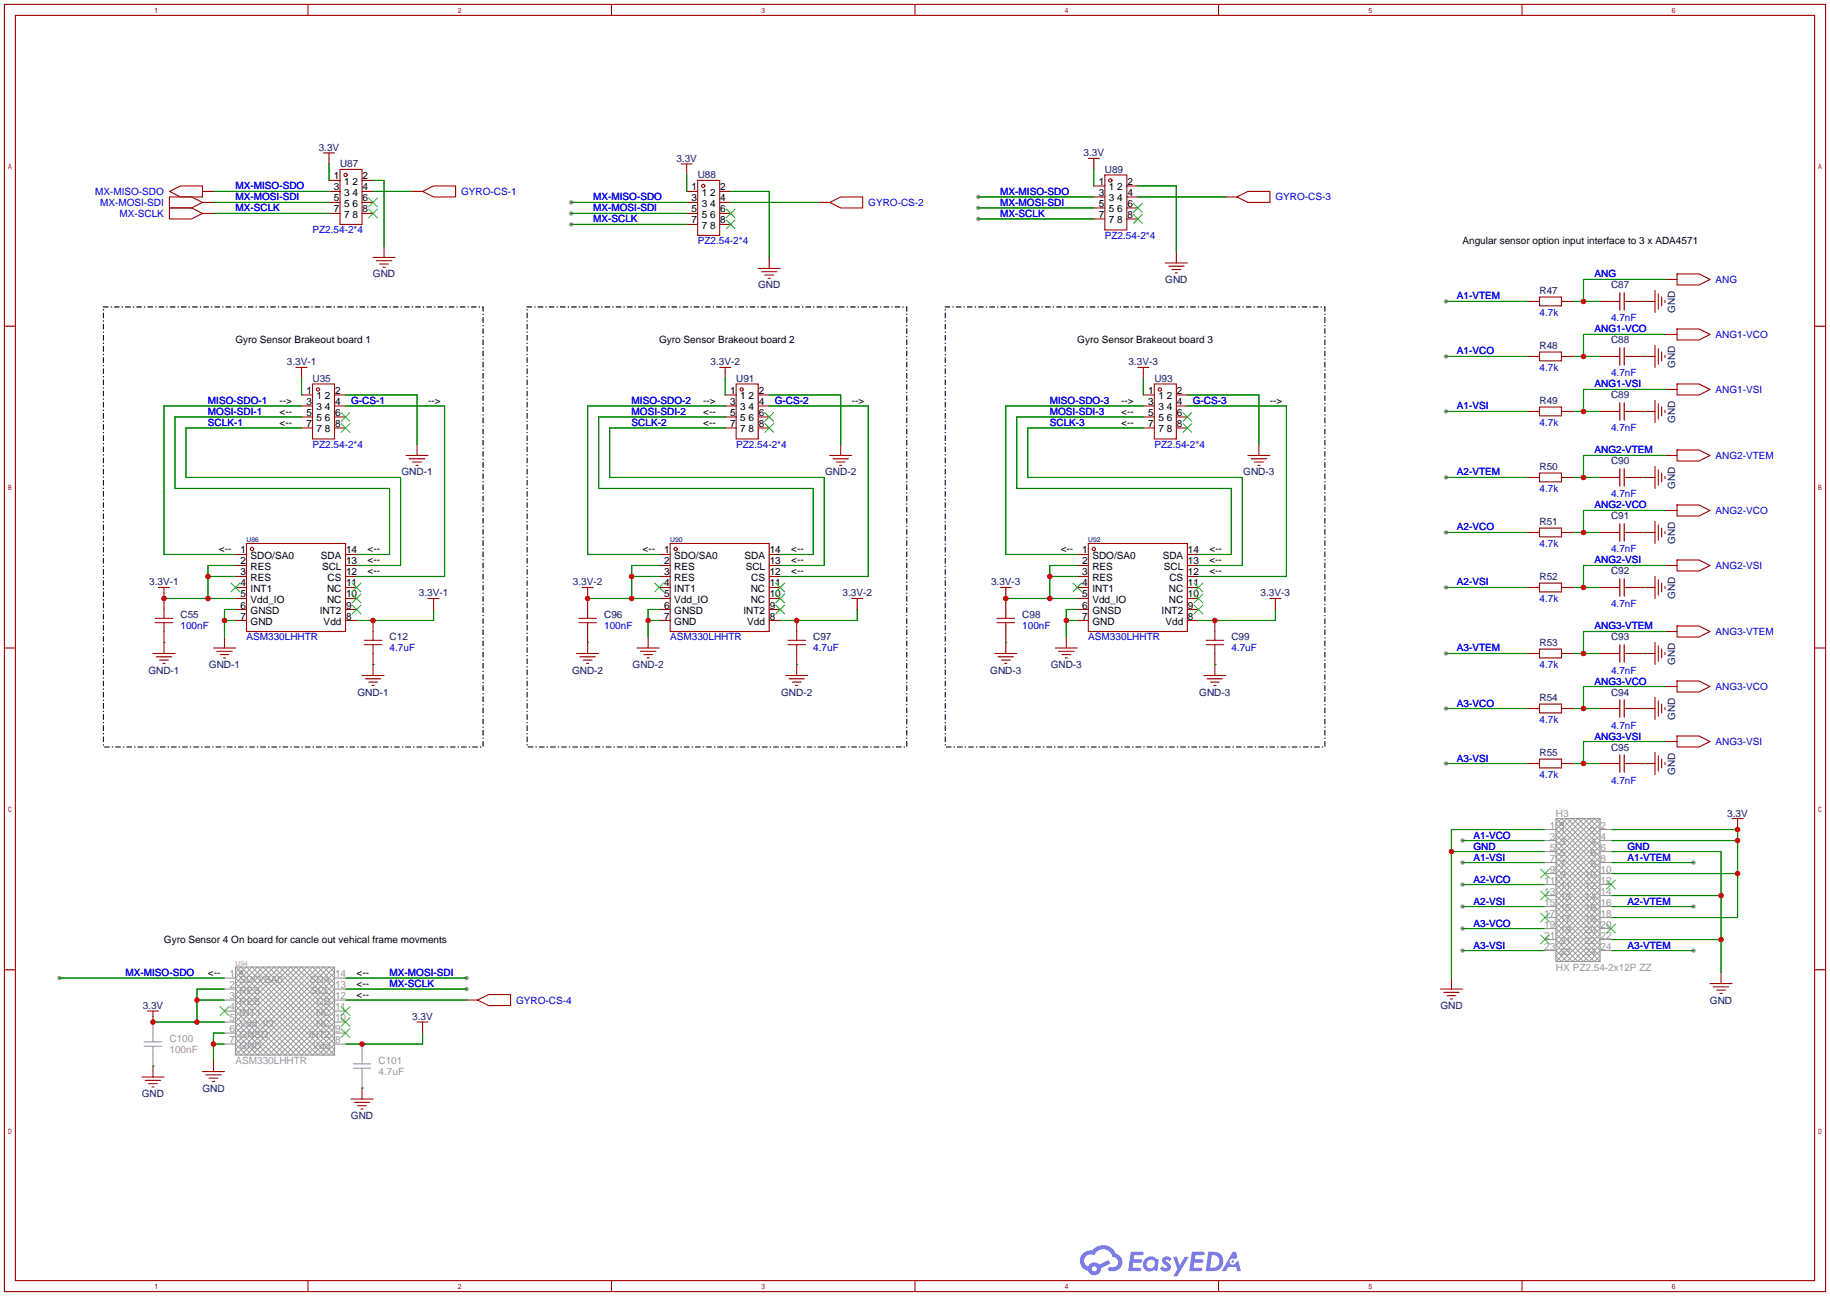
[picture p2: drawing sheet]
<svg xmlns="http://www.w3.org/2000/svg" width="422mm" height="299mm" viewBox="0 0 422 299" stroke-linecap="round" stroke-linejoin="round" font-family="sans-serif">
<g fill="#999">
<circle cx="337.6" cy="194.1" r=".51"/>
<circle cx="337.6" cy="199.1" r=".51"/>
<circle cx="390.9" cy="199.1" r=".51"/>
<circle cx="337.6" cy="204.2" r=".51"/>
<circle cx="337.6" cy="209.3" r=".51"/>
<circle cx="390.9" cy="209.3" r=".51"/>
<circle cx="337.6" cy="214.4" r=".51"/>
<circle cx="337.6" cy="219.5" r=".51"/>
<circle cx="390.9" cy="219.5" r=".51"/>
<circle cx="333.8" cy="163.6" r=".51"/>
<circle cx="333.8" cy="176.3" r=".51"/>
<circle cx="333.8" cy="150.9" r=".51"/>
<circle cx="333.8" cy="122.9" r=".51"/>
<circle cx="333.8" cy="135.6" r=".51"/>
<circle cx="333.8" cy="110.2" r=".51"/>
<circle cx="333.8" cy="82.3" r=".51"/>
<circle cx="333.8" cy="95" r=".51"/>
<circle cx="333.8" cy="69.6" r=".51"/>
<circle cx="131.8" cy="46.7" r=".51"/>
<circle cx="131.8" cy="49.3" r=".51"/>
<circle cx="131.8" cy="51.8" r=".51"/>
<circle cx="225.8" cy="45.5" r=".51"/>
<circle cx="225.8" cy="48" r=".51"/>
<circle cx="225.8" cy="50.5" r=".51"/>
<circle cx="13.7" cy="225.8" r=".51"/>
<circle cx="107.7" cy="225.8" r=".51"/>
<circle cx="107.7" cy="228.3" r=".51"/>
</g>
<g fill="none" stroke="#a10000" stroke-width=".25">
<path d="M1 1h420.4v297.2h-420.4zM3.6 3.6h415.2v292.1h-415.2zM71.1 1v2.6M141.1 1v2.6M211.2 1v2.6M281.3 1v2.6M351.3 1v2.6M1 75.3h2.6M418.8 75.3h2.6M1 149.6h2.6M418.8 149.6h2.6M1 223.9h2.6"/>
<path d="M418.8 223.9h2.6M71.1 295.7v2.5M141.1 295.7v2.5M211.2 295.7v2.5M281.3 295.7v2.5M351.3 295.7v2.5"/>
</g>
<g fill="#5487ff">
<path d="M268.5 290.3a1.3 1.3 0 0 1 1.9 .3l-.4 .6a.54 .54 0 0 0-1-.2l.2 .2a1.28 1.28 0 0 1 .8 2 1.53 1.53 0 0 1-2.2-.3l.5-.6 .8 .5a.31 .31 0 0 0 .3-.3 .31 .31 0 0 0-.2-.3 1.12 1.12 0 0 1-.7-1.9z"/>
<path d="M270.8 290.2h.8l.7 1.9 1.2-1.9h.9l-2.7 4.5h-.9l1-1.7z"/>
<path d="M261 289h2.3a.46 .46 0 0 1 .5 .1 .46 .46 0 0 1 .1 .5l-.3 .2h-1.8l-.1 .9h1.6a.4 .4 0 0 1 .3 .4 .4 .4 0 0 1-.4 .4h-1.6l-.2 1.2h1.4a.46 .46 0 0 1 .5 .1 .46 .46 0 0 1 .1 .5l-.4 .2h-2.6z"/>
<path d="M275.1 289h2.3a.47 .47 0 0 1 .5 .1 .47 .47 0 0 1 .1 .5l-.3 .2h-1.8l-.1 .9h1.6a.4 .4 0 0 1 .4 .4 .4 .4 0 0 1-.5 .4h-1.6l-.2 1.2h1.4a.46 .46 0 0 1 .5 .1 .46 .46 0 0 1 .1 .5l-.4 .2h-2.6z"/>
<path d="M284.5 289h.8l.3 1.3-.6 .4a.75 .75 0 0 0-1.1 .3 .75 .75 0 0 0 .5 1 .75 .75 0 0 0 .9-.6l.5-.3 .6 2.4h-.8l-.3-1h-1.8l-.5 1h-1z"/>
<path d="M278.9 289l-.6 4.5h1.4a2.27 2.27 0 0 0 2.7-2.3 2.27 2.27 0 0 0-2.7-2.2zM279.7 289.8a1.5 1.5 0 0 1 1.8 1.5 1.5 1.5 0 0 1-1.9 1.4h-.3z"/>
<path d="M264.4 290.6a1.6 1.6 0 0 0-.4 2.3 1.6 1.6 0 0 0 2.3 .2l.8 .4 .3-2.5-.1-.3h-.5a1.58 1.58 0 0 0-2.4-.1zM265 291.1a.99 .99 0 0 1 1.6 .6 .99 .99 0 0 1-1.3 1.1 .98 .98 0 0 1-.3-1.7z"/>
<path d="M250 289.4a2.37 2.37 0 0 0 1.1 4 1.54 1.54 0 0 0 1.8 1 1.54 1.54 0 0 0 1.2-1.6l2.2-1.1-.5-.8-2.1 1.1a1.57 1.57 0 0 0-2.6 .4 1.5 1.5 0 0 1-.7-2.1 1.5 1.5 0 0 1 2.2-.5 2.23 2.23 0 0 1 2.3-1.4 2.23 2.23 0 0 1 1.9 1.8 1.16 1.16 0 0 1 1.3 1.1 1.16 1.16 0 0 1-1.1 1.3h-.7a.47 .47 0 0 0-.5 .3 .47 .47 0 0 0 .4 .6 2.14 2.14 0 0 0 2.7-1.4 2.14 2.14 0 0 0-1.3-2.7 3.2 3.2 0 0 0-5.5-.7l-1.1 .1zM252 292.9a.6 .6 0 0 1 1.2 0 .6 .6 0 0 1-1.2 0z"/>
<circle cx="284.6" cy="291.3" r=".28"/>
</g>
<g fill="none" stroke="#a10000" stroke-width=".25">
<path d="M74.7 35.3h2.5M75.9 35.3v2.5M78.5 39.1h5.1v12.7h-5.1zM157.2 37.8h2.6M158.5 37.8v2.6M251.2 36.6h2.5M252.5 36.6v2.5M39.1 48h5.1l2.5 1.3-2.5 1.2h-5.1zM39.1 45.5h5.1l2.5 1.2-2.5 1.3h-5.1zM39.1 44.2l2.6-1.3h5v2.6h-5zM46.7 49.3h2.6M46.7 44.2h2.6"/>
<path d="M46.7 46.7h2.6M75.9 41.7h2.6M75.9 49.3h2.6M75.9 44.2h2.6M75.9 46.7h2.6M83.6 41.7h2.5M83.6 49.3h2.5M83.6 44.2h2.5M83.6 46.7h2.5M86.1 59.4h5.1M88.6 56.9v2.5M95 44.2h2.5"/>
<path d="M97.5 44.2l2.6-1.3h5.1v2.6h-5.1zM158.5 49.3h2.5M158.5 44.2h2.5M158.5 46.7h2.5M158.5 51.8h2.5M161 41.7h5.1v12.7h-5.1zM166.1 49.3h2.6M166.1 44.2h2.6M166.1 46.7h2.6M166.1 51.8h2.6M177.5 59.4v2.6M189 46.7h2.5"/>
<path d="M191.5 46.7l2.6-1.2h5v2.5h-5zM252.5 42.9h2.5M252.5 50.5h2.5M252.5 45.5h2.5M252.5 48h2.5M255 40.4h5.1v12.7h-5.1zM260.1 42.9h2.5M260.1 50.5h2.5M260.1 45.5h2.5M260.1 48h2.5M271.5 58.2v2.5M283 45.5h2.5"/>
<path d="M285.5 45.5l2.5-1.3h5.1v2.5h-5.1zM86.9 60.2h3.5M87.6 61h2.1M88.4 61.7h.5M175 62h5.1M175.8 62.7h3.5M176.5 63.5h2.1M177.3 64.3h.5M269 60.7h5.1M269.7 61.5h3.6M270.5 62.2h2M271.3 63h.5"/>
<path d="M352.8 69.6h2.5M355.3 68.6h5.1v2h-5.1zM360.4 69.6h2.6M369.3 69.6h4.6M373.9 67.6v4M374.9 69.6h7.1M374.9 67.6v4M382 67.1v5M382 79.8v5M382.8 67.8v3.6M383.5 68.6v2M384.3 69.3v.6"/>
<path d="M384.6 64.5h2.5M384.6 77.2h2.5M387.1 63.2h5.1l2.5 1.3-2.5 1.3h-5.1zM387.1 75.9h5.1l2.5 1.3-2.5 1.3h-5.1zM68.3 84.8h2.6M69.6 91.2h2.5M69.6 98.8h2.5M69.6 93.7h2.5M69.6 96.3h2.5M69.6 84.8v2.6M72.1 88.6h5.1v12.7h-5.1zM77.2 91.2h2.6"/>
<path d="M77.2 98.8h2.6M77.2 93.7h2.6M77.2 96.3h2.6M166.1 84.8h2.6M167.4 91.2h2.5M167.4 98.8h2.5M167.4 93.7h2.5M167.4 96.3h2.5M167.4 84.8v2.6M169.9 88.6h5.1v12.7h-5.1zM175 91.2h2.5M175 98.8h2.5"/>
<path d="M175 93.7h2.5M175 96.3h2.5M262.6 84.8h2.6M263.9 91.2h2.5M263.9 98.8h2.5M263.9 93.7h2.5M263.9 96.3h2.5M263.9 84.8v2.6M266.4 88.6h5.1v12.7h-5.1zM271.5 91.2h2.6M271.5 98.8h2.6M271.5 93.7h2.6"/>
<path d="M271.5 96.3h2.6M352.8 95h2.5M352.8 82.3h2.5M355.3 81.3h5.1v2h-5.1zM355.3 94h5.1v2h-5.1zM360.4 95h2.6M360.4 82.3h2.6M369.3 95h4.6M369.3 82.3h4.6M373.9 80.3v4M373.9 93v4M374.9 95h7.1"/>
<path d="M374.9 82.3h7.1M374.9 80.3v4M374.9 93v4M382 92.5v5M382.8 80.5v3.6M382.8 93.2v3.6M383.5 81.3v2M383.5 94v2M384.3 82v.6M384.3 94.7v.5M384.6 89.9h2.5M387.1 88.6h5.1l2.5 1.3-2.5 1.3h-5.1z"/>
<path d="M93.7 105.2h5.1M94.5 105.9h3.5M95.2 106.7h2.1M96 107.4h.5M96.3 102.6v2.6M191.5 105.2h5.1M192.3 105.9h3.5M193 106.7h2.1M193.8 107.4h.5M194.1 102.6v2.6M288 105.2h5.1M288.8 105.9h3.6"/>
<path d="M289.6 106.7h2M290.3 107.4h.5M290.6 102.6v2.6M352.8 110.2h2.5M355.3 109.2h5.1v2.1h-5.1zM360.4 110.2h2.6M369.3 110.2h4.6M373.9 108.2v4.1M374.9 110.2h7.1M374.9 108.2v4.1M382 107.7v5.1M382.8 108.5v3.5"/>
<path d="M383.5 109.2v2.1M384.3 110v.5M384.6 105.2h2.5M384.6 117.9h2.5M387.1 103.9h5.1l2.5 1.3-2.5 1.2h-5.1zM387.1 116.6h5.1l2.5 1.3-2.5 1.2h-5.1zM36.6 135.6h2.5M37.8 135.6v7.1M54.4 135.6h2.5M54.4 130.6h2.5M54.4 128h2.5M54.4 133.1h2.5"/>
<path d="M54.4 138.2h2.5M56.9 125.5h22.9v20.3h-22.9zM79.8 135.6h2.5M79.8 130.6h2.5M79.8 128h2.5M79.8 133.1h2.5M79.8 138.2h2.5M98.8 138.2h2.5M100.1 138.2v2.5M134.4 135.6h2.5M135.6 135.6v7.1M152.1 135.6h2.6"/>
<path d="M152.1 130.6h2.6M152.1 128h2.6M152.1 133.1h2.6M152.1 138.2h2.6M154.7 125.5h22.8v20.3h-22.8zM177.5 135.6h2.6M177.5 130.6h2.6M177.5 128h2.6M177.5 133.1h2.6M177.5 138.2h2.6M196.6 138.2h2.5M197.9 138.2v2.5"/>
<path d="M230.9 135.6h2.5M232.2 135.6v7.1M248.7 135.6h2.5M248.7 130.6h2.5M248.7 128h2.5M248.7 133.1h2.5M248.7 138.2h2.5M251.2 125.5h22.9v20.3h-22.9zM274.1 135.6h2.5M274.1 130.6h2.5M274.1 128h2.5M274.1 133.1h2.5"/>
<path d="M274.1 138.2h2.5M293.1 138.2h2.6M294.4 138.2v2.5M352.8 135.6h2.5M352.8 122.9h2.5M355.3 121.9h5.1v2.1h-5.1zM355.3 134.6h5.1v2.1h-5.1zM360.4 135.6h2.6M360.4 122.9h2.6M369.3 135.6h4.6M369.3 122.9h4.6M373.9 120.9v4.1"/>
<path d="M373.9 133.6v4.1M374.9 135.6h7.1M374.9 122.9h7.1M374.9 120.9v4.1M374.9 133.6v4.1M382 120.4v5.1M382 133.1v5.1M382.8 121.2v3.5M382.8 133.9v3.5M383.5 121.9v2.1M383.5 134.6v2.1M384.3 122.7v.5"/>
<path d="M384.3 135.4v.5M384.6 130.6h2.5M387.1 129.3h5.1l2.5 1.3-2.5 1.2h-5.1zM35.3 150.9h5.1M35.8 143.8h4.1M35.8 142.7h4.1M36.1 151.6h3.5M36.8 152.4h2.1M37.6 153.2h.5M37.8 143.8v7.1M49.3 149.6h5.1M50 150.4h3.6"/>
<path d="M50.8 151.1h2M51.6 151.9h.5M51.8 147.1v2.5M54.4 140.7h2.5M54.4 143.3h2.5M79.8 140.7h2.5M79.8 143.3h2.5M83.6 156h5M84.1 148.8h4M84.1 147.8h4M84.3 156.7h3.6M85.1 157.5h2"/>
<path d="M85.9 158.2h.5M86.1 143.3v4.5M86.1 148.8v7.2M133.1 150.9h5.1M133.6 143.8h4.1M133.6 142.7h4.1M133.9 151.6h3.5M134.6 152.4h2.1M135.4 153.2h.5M135.6 143.8v7.1M147.1 149.6h5M147.8 150.4h3.6"/>
<path d="M148.6 151.1h2M149.4 151.9h.5M149.6 147.1v2.5M152.1 140.7h2.6M152.1 143.3h2.6M177.5 140.7h2.6M177.5 143.3h2.6M181.4 156h5M181.9 148.8h4M181.9 147.8h4M182.1 156.7h3.6M182.9 157.5h2"/>
<path d="M183.6 158.2h.5M183.9 143.3v4.5M183.9 148.8v7.2M229.6 150.9h5.1M230.1 143.8h4.1M230.1 142.7h4.1M230.4 151.6h3.5M231.1 152.4h2.1M231.9 153.2h.5M232.2 143.8v7.1M243.6 149.6h5.1M244.3 150.4h3.6"/>
<path d="M245.1 151.1h2M245.9 151.9h.5M246.1 147.1v2.5M248.7 140.7h2.5M248.7 143.3h2.5M274.1 140.7h2.5M274.1 143.3h2.5M277.9 156h5.1M278.4 148.8h4M278.4 147.8h4M278.6 156.7h3.6M279.4 157.5h2"/>
<path d="M280.2 158.2h.5M280.4 143.3v4.5M280.4 148.8v7.2M352.8 150.9h2.5M355.3 149.9h5.1v2h-5.1zM360.4 150.9h2.6M369.3 150.9h4.6M373.9 148.8v4.1M374.9 150.9h7.1M374.9 148.8v4.1M382 148.3v5.1M382.8 149.1v3.6"/>
<path d="M383.5 149.9v2M384.3 150.6v.5M384.6 145.8h2.5M384.6 158.5h2.5M387.1 144.5h5.1l2.5 1.3-2.5 1.3h-5.1zM387.1 157.2h5.1l2.5 1.3-2.5 1.3h-5.1zM352.8 176.3h2.5M352.8 163.6h2.5M355.3 162.6h5.1v2h-5.1zM355.3 175.3h5.1v2h-5.1zM360.4 176.3h2.6M360.4 163.6h2.6"/>
<path d="M369.3 176.3h4.6M369.3 163.6h4.6M373.9 161.5v4.1M373.9 174.2v4.1M374.9 176.3h7.1M374.9 163.6h7.1M374.9 161.5v4.1M374.9 174.2v4.1M382 161v5.1M382 173.7v5.1M382.8 161.8v3.6M382.8 174.5v3.6"/>
<path d="M383.5 162.6v2M383.5 175.3v2M384.3 163.3v.5M384.3 176v.5M384.6 171.2h2.5M387.1 169.9h5.1l2.5 1.3-2.5 1.3h-5.1zM399.8 189h2.5M401.1 189v2.5M34 233.4h2.6M35.3 233.4v2.6M96.3 236h2.5M97.5 236v2.5"/>
<path d="M107.7 230.9h2.5M110.2 230.9l2.6-1.3h5.1v2.6h-5.1zM332.5 228.3h5.1M333.2 229.1h3.6M334 229.9h2M334.8 230.6h.5M335 225.8v2.5M394.7 227.1h5.1M395.5 227.8h3.5M396.2 228.6h2.1M397 229.4h.5M397.3 224.5v2.6"/>
<path d="M32.8 248.7h5M33.5 249.4h3.6M34.3 250.2h2M35.1 251h.5M35.3 246.1v2.6M46.7 247.4h5.1M47.5 248.2h3.6M48.3 248.9h2M49 249.7h.5M49.3 244.9v2.5M81 253.7h5.1M81.8 254.5h3.5"/>
<path d="M82.5 255.3h2.1M83.3 256h.5M83.6 251.2v2.5"/>
<circle cx="79.8" cy="40.4" r=".38"/>
<circle cx="162.3" cy="42.9" r=".38"/>
<circle cx="256.3" cy="41.7" r=".38"/>
<circle cx="73.4" cy="89.9" r=".38"/>
<circle cx="171.2" cy="89.9" r=".38"/>
<circle cx="267.7" cy="89.9" r=".38"/>
<circle cx="58.2" cy="126.7" r=".38"/>
<circle cx="156" cy="126.7" r=".38"/>
<circle cx="252.5" cy="126.7" r=".38"/>
</g>
<path d="M23.9 70.9h87.6v101.6h-87.6zM121.7 70.9h87.6v101.6h-87.6zM218.2 70.9h87.6v101.6h-87.6z" fill="none" stroke="#000" stroke-width=".25" stroke-dasharray="1 .8 0 .8"/>
<g fill="none" stroke="#008700" stroke-width=".25">
<path d="M75.9 37.8v3.9M252.5 39.1v3.8M49.3 44.2h26.6M49.3 46.7h26.6M49.3 49.3h26.6M86.1 44.2h8.9M86.1 41.7h2.5v15.2M131.8 46.7h26.7M131.8 49.3h26.7M131.8 51.8h26.7M158.5 40.4v3.8M168.7 44.2h8.8v15.2"/>
<path d="M168.7 46.7h20.3M225.8 45.5h26.7M225.8 48h26.7M225.8 50.5h26.7M262.6 45.5h20.4M262.6 42.9h8.9v15.3M333.8 69.6h19M363 69.6h6.3M379.5 69.6h.1M384.6 64.5h-19.1v5.1M384.6 77.2h-19.1v5.1M69.6 98.8h-26.7v11.4h49.6v20.4h-10.2"/>
<path d="M69.6 93.7h-31.8v34.3h16.6M69.6 96.3h-29.2v16.5h49.5v15.2h-7.6M69.6 87.4v3.8M79.8 93.7h22.8v39.4h-20.3M79.8 91.2h16.5v11.4M167.4 98.8h-26.7v11.4h49.5v20.4h-10.1M167.4 93.7h-31.8v34.3h16.5M167.4 96.3h-29.2v16.5h49.5v15.2h-7.6M167.4 87.4v3.8M177.5 93.7h22.9v39.4h-20.3M177.5 91.2h16.6v11.4M263.9 98.8h-26.7v11.4h49.6v20.4h-10.2"/>
<path d="M263.9 93.7h-31.7v34.3h16.5M263.9 96.3h-29.2v16.5h49.5v15.2h-7.6M263.9 87.4v3.8M274.1 93.7h22.8v39.4h-20.3M274.1 91.2h16.5v11.4M333.8 82.3h19M333.8 95h19M363 82.3h6.3M363 95h6.3M379.5 82.3h.1M379.5 95h.1M384.6 89.9h-19.1v5.1"/>
<path d="M333.8 110.2h19M363 110.2h6.3M379.5 110.2h.1M384.6 105.2h-19.1v5M384.6 117.9h-19.1v5M37.8 138.2h16.6M48 133.1h6.4M54.4 130.6h-6.4v7.6M135.6 138.2h16.5M145.8 133.1h6.3M152.1 130.6h-6.3v7.6M232.2 138.2h16.5"/>
<path d="M242.3 133.1h6.4M248.7 130.6h-6.4v7.6M333.8 122.9h19M333.8 135.6h19M363 122.9h6.3M363 135.6h6.3M379.5 122.9h.1M379.5 135.6h.1M384.6 130.6h-19.1v5M37.8 148.3h.1M51.8 143.3h2.6M54.4 140.7h-2.6v6.4"/>
<path d="M86.1 153.4h.1M100.1 140.7v2.6h-17.8M135.6 148.3h.1M149.6 143.3h2.5M152.1 140.7h-2.5v6.4M183.9 153.4h.1M197.9 140.7v2.6h-17.8M232.2 148.3h.1M246.1 143.3h2.6M248.7 140.7h-2.6v6.4M280.4 153.4h.1M294.4 140.7v2.6h-17.8"/>
<path d="M333.8 150.9h19M363 150.9h6.3M379.5 150.9h.1M384.6 145.8h-19.1v5.1M384.6 158.5h-19.1v5.1M333.8 163.6h19M333.8 176.3h19M363 163.6h6.3M363 176.3h6.3M379.5 163.6h.1M379.5 176.3h.1M384.6 171.2h-19.1v5.1"/>
<path d="M335 196.6h21.6M337.6 194.1h19M337.6 199.1h19M356.6 191.5h-21.6v34.3M371.9 191.5h29.2v20.3h-29.2M371.9 194.1h29.2M371.9 196.6h25.4v27.9M371.9 199.1h19M337.6 204.2h19M337.6 209.3h19M337.6 214.4h19M337.6 219.5h19"/>
<path d="M371.9 201.7h29.2M371.9 216.9h25.4M371.9 206.8h25.4M371.9 209.3h19M371.9 219.5h19M13.7 225.8h38.1M35.3 236h16.5M45.5 230.9h6.3M51.8 228.3h-6.3v7.7M51.8 238.5h-2.5v6.4M79.8 225.8h27.9M79.8 228.3h27.9"/>
<path d="M79.8 230.9h27.9M97.5 238.5v2.5h-17.7M35.3 246.1h.1M49.3 241h2.5M83.6 251.2h.1"/>
</g>
<g fill="none" stroke="#3c3" stroke-width=".25">
<path d="M85.1 48.3l2 2M85.1 45.7l2 2.1M87.1 48.3l-2 2M87.1 45.7l-2 2.1M167.6 50.8l2.1 2M167.6 48.3l2.1 2M169.7 50.8l-2.1 2M169.7 48.3l-2.1 2M261.6 49.5l2.1 2.1M261.6 47l2.1 2M263.7 49.5l-2.1 2.1M263.7 47l-2.1 2"/>
<path d="M78.7 97.8l2.1 2M78.7 95.2l2.1 2.1M80.8 97.8l-2.1 2M80.8 95.2l-2.1 2.1M176.5 97.8l2.1 2M176.5 95.2l2.1 2.1M178.6 97.8l-2.1 2M178.6 95.2l-2.1 2.1M273 97.8l2.1 2M273 95.2l2.1 2.1M275.1 97.8l-2.1 2M275.1 95.2l-2.1 2.1"/>
<path d="M53.3 134.6l2.1 2.1M55.4 134.6l-2.1 2.1M81.3 139.7l2 2M81.3 137.2l2 2M81.3 134.6l2 2.1M83.3 139.7l-2 2M83.3 137.2l-2 2M83.3 134.6l-2 2.1M151.1 134.6l2.1 2.1M153.2 134.6l-2.1 2.1M179.1 139.7l2 2M179.1 137.2l2 2"/>
<path d="M179.1 134.6l2 2.1M181.1 139.7l-2 2M181.1 137.2l-2 2M181.1 134.6l-2 2.1M247.6 134.6l2.1 2.1M249.7 134.6l-2.1 2.1M275.6 139.7l2 2M275.6 137.2l2 2M275.6 134.6l2 2.1M277.6 139.7l-2 2M277.6 137.2l-2 2M277.6 134.6l-2 2.1"/>
<path d="M355.6 200.7l2 2M355.6 205.7l2 2.1M355.6 210.8l2 2.1M355.6 215.9l2 2M357.6 200.7l-2 2M357.6 205.7l-2 2.1M357.6 210.8l-2 2.1M357.6 215.9l-2 2M370.8 213.4l2.1 2M370.8 203.2l2.1 2M372.9 213.4l-2.1 2M372.9 203.2l-2.1 2"/>
<path d="M50.8 232.4l2 2M52.8 232.4l-2 2M78.7 237.5l2.1 2M78.7 234.9l2.1 2.1M78.7 232.4l2.1 2M80.8 237.5l-2.1 2M80.8 234.9l-2.1 2.1M80.8 232.4l-2.1 2"/>
</g>
<path d="M359.2 189l10.1 10.1-10.1 10.2 10.1 10.2-2.5 2.5-7.6-7.6 10.1-10.2-10.1-10.1 5-5.1 5.1 5.1-10.1 10.1 10.1 10.2-7.6 7.6-2.5-2.5 10.1-10.2-10.1-10.2 10.1-10.1M360.4 189l8.9 8.9-10.1 10.1 10.1 10.2-3.8 3.8-6.3-6.4 10.1-10.1-10.1-10.2 6.3-6.3 3.8 3.8-10.1 10.1 10.1 10.2-8.9 8.9-1.2-1.3 10.1-10.1-10.1-10.2 10.1-10.2-1.3-1.2-8.8 8.9 10.1 10.1-10.1 10.2 3.8 3.8 6.3-6.4-10.1-10.1 10.1-10.2-6.3-6.3-3.8 3.8 10.1 10.1-10.1 10.2 8.8 8.9 1.3-1.3-10.1-10.1 10.1-10.2-10.1-10.2zM360.6 189.9l.2 .2M360.8 190.4l-.2 .2M54.4 223.3l20.3 20.3 2.5-2.6-17.8-17.7-5 5 15.2 15.3 7.6-7.6-12.7-12.7-10.1 10.1 10.1 10.2 12.7-12.7-7.6-7.6-15.2 15.2 5 5.1 17.8-17.8-2.5-2.5-20.3 20.3M55.6 223.3l20.3 20.3 1.3-1.3-19-19-3.8 3.8 16.5 16.5 6.3-6.4-14-13.9-8.8 8.9 11.4 11.4 11.4-11.4-8.9-8.9-13.9 13.9 6.3 6.4 16.5-16.5-3.8-3.8-19 19 1.2 1.3 20.3-20.3 1.3 1.2-19 19.1-3.8-3.8 16.5-16.5 6.3 6.3-14 14-8.8-8.9 11.4-11.4 11.4 11.4-8.9 8.9-13.9-14 6.3-6.3 16.5 16.5-3.8 3.8-19-19.1zM55.8 224.2l.2 .2M56 224.7l-.2 .2M77.2 223.3l-20.3 20.3-2.5-2.6 17.7-17.7 5.1 5-15.2 15.3-7.6-7.6 12.7-12.7 10.1 10.1-10.1 10.2-12.7-12.7 7.6-7.6 15.2 15.2-5.1 5.1-17.7-17.8 2.5-2.5 20.3 20.3M359.2 222l10.1-10.2-10.1-10.1 10.1-10.2-2.5-2.5-7.6 7.6 10.1 10.2-10.1 10.1 5 5.1 5.1-5.1-10.1-10.1 10.1-10.2-7.6-7.6-2.5 2.5 10.1 10.2-10.1 10.1 10.1 10.2" fill="none" stroke="#999" stroke-width=".23"/>
<g fill="none" stroke="#999" stroke-width=".25">
<path d="M356.6 191.5h2.6M356.6 194.1h2.6M356.6 196.6h2.6M356.6 199.1h2.6M359.2 189h10.1v33h-10.1zM369.3 191.5h2.6M369.3 194.1h2.6M369.3 196.6h2.6M369.3 199.1h2.6M356.6 219.5h2.6M356.6 216.9h2.6M356.6 214.4h2.6"/>
<path d="M356.6 211.8h2.6M356.6 201.7h2.6M356.6 209.3h2.6M356.6 204.2h2.6M356.6 206.8h2.6M369.3 219.5h2.6M369.3 216.9h2.6M369.3 214.4h2.6M369.3 211.8h2.6M369.3 201.7h2.6M369.3 209.3h2.6M369.3 204.2h2.6"/>
<path d="M369.3 206.8h2.6M35.3 236v4.5M51.8 225.8h2.6M51.8 228.3h2.6M51.8 230.9h2.6M51.8 233.4h2.6M51.8 236h2.6M51.8 238.5h2.6M54.4 223.3h22.8v20.3h-22.8zM77.2 225.8h2.6M77.2 228.3h2.6M77.2 230.9h2.6"/>
<path d="M77.2 233.4h2.6M77.2 236h2.6M77.2 238.5h2.6M33.3 241.6h4M33.3 240.5h4M35.3 241.6v4.5M51.8 241h2.6M77.2 241h2.6M81.5 246.6h4.1M81.5 245.6h4.1M83.6 241v4.6M83.6 246.6v4.6"/>
<circle cx="360.4" cy="190.2" r=".38"/>
<circle cx="55.6" cy="224.5" r=".38"/>
</g>
<g fill="#c00">
<circle cx="401.1" cy="191.5" r=".63"/>
<circle cx="401.1" cy="194.1" r=".63"/>
<circle cx="401.1" cy="201.7" r=".63"/>
<circle cx="397.3" cy="216.9" r=".63"/>
<circle cx="397.3" cy="206.8" r=".63"/>
<circle cx="335" cy="196.6" r=".63"/>
<circle cx="365.5" cy="163.6" r=".63"/>
<circle cx="365.5" cy="176.3" r=".63"/>
<circle cx="365.5" cy="150.9" r=".63"/>
<circle cx="365.5" cy="122.9" r=".63"/>
<circle cx="365.5" cy="135.6" r=".63"/>
<circle cx="365.5" cy="110.2" r=".63"/>
<circle cx="365.5" cy="82.3" r=".63"/>
<circle cx="365.5" cy="95" r=".63"/>
<circle cx="365.5" cy="69.6" r=".63"/>
<circle cx="51.8" cy="143.3" r=".63"/>
<circle cx="86.1" cy="143.3" r=".63"/>
<circle cx="48" cy="138.2" r=".63"/>
<circle cx="48" cy="133.1" r=".63"/>
<circle cx="37.8" cy="138.2" r=".63"/>
<circle cx="149.6" cy="143.3" r=".63"/>
<circle cx="183.9" cy="143.3" r=".63"/>
<circle cx="145.8" cy="138.2" r=".63"/>
<circle cx="145.8" cy="133.1" r=".63"/>
<circle cx="135.6" cy="138.2" r=".63"/>
<circle cx="246.1" cy="143.3" r=".63"/>
<circle cx="280.4" cy="143.3" r=".63"/>
<circle cx="242.3" cy="138.2" r=".63"/>
<circle cx="242.3" cy="133.1" r=".63"/>
<circle cx="232.2" cy="138.2" r=".63"/>
<circle cx="49.3" cy="241" r=".63"/>
<circle cx="83.6" cy="241" r=".63"/>
<circle cx="45.5" cy="236" r=".63"/>
<circle cx="45.5" cy="230.9" r=".63"/>
<circle cx="35.3" cy="236" r=".63"/>
</g>
<g font-size="2.3" fill="#000080">
<text x="73.6" y="34.8">3.3V</text>
<text x="78.5" y="38.7">U87</text>
<text x="156.1" y="37.4">3.3V</text>
<text x="161" y="41.2">U88</text>
<text x="250.1" y="36.1">3.3V</text>
<text x="255" y="39.9">U89</text>
<text x="86.1" y="64.1">GND</text>
<text x="269" y="65.3">GND</text>
<text x="175" y="66.6">GND</text>
<text x="355.3" y="67.9">R47</text>
<text x="371.9" y="66.6">C87</text>
<text x="386.6" y="72.2" transform="rotate(-90 386.6 72.2)">GND</text>
<text x="355.3" y="80.6">R48</text>
<text x="371.9" y="79.3">C88</text>
<text x="66.2" y="84.4">3.3V-1</text>
<text x="72.1" y="88.2">U35</text>
<text x="164" y="84.4">3.3V-2</text>
<text x="169.9" y="88.2">U91</text>
<text x="260.5" y="84.4">3.3V-3</text>
<text x="266.4" y="88.2">U93</text>
<text x="386.6" y="84.9" transform="rotate(-90 386.6 84.9)">GND</text>
<text x="355.3" y="93.3">R49</text>
<text x="371.9" y="92">C89</text>
<text x="386.6" y="97.6" transform="rotate(-90 386.6 97.6)">GND</text>
<text x="371.9" y="107.2">C90</text>
<text x="92.7" y="109.8">GND-1</text>
<text x="190.5" y="109.8">GND-2</text>
<text x="287" y="109.8">GND-3</text>
<text x="355.3" y="108.5">R50</text>
<text x="386.6" y="112.8" transform="rotate(-90 386.6 112.8)">GND</text>
<text x="371.9" y="119.9">C91</text>
<text x="355.3" y="121.2">R51</text>
<text x="386.6" y="125.5" transform="rotate(-90 386.6 125.5)">GND</text>
<text x="34.4" y="135.2">3.3V-1</text>
<text x="96.7" y="137.7">3.3V-1</text>
<text x="132.2" y="135.2">3.3V-2</text>
<text x="194.5" y="137.7">3.3V-2</text>
<text x="228.8" y="135.2">3.3V-3</text>
<text x="291" y="137.7">3.3V-3</text>
<text x="355.3" y="133.9">R52</text>
<text x="371.9" y="132.6">C92</text>
<text x="41.7" y="142.8">C55</text>
<text x="139.4" y="142.8">C96</text>
<text x="236" y="142.8">C98</text>
<text x="386.6" y="138.2" transform="rotate(-90 386.6 138.2)">GND</text>
<text x="89.9" y="147.9">C12</text>
<text x="187.7" y="147.9">C97</text>
<text x="284.2" y="147.9">C99</text>
<text x="355.3" y="149.1">R53</text>
<text x="371.9" y="147.9">C93</text>
<text x="34.3" y="155.5">GND-1</text>
<text x="48.2" y="154.2">GND-1</text>
<text x="132" y="155.5">GND-2</text>
<text x="146" y="154.2">GND-2</text>
<text x="228.6" y="155.5">GND-3</text>
<text x="242.5" y="154.2">GND-3</text>
<text x="386.6" y="153.4" transform="rotate(-90 386.6 153.4)">GND</text>
<text x="82.5" y="160.6">GND-1</text>
<text x="180.3" y="160.6">GND-2</text>
<text x="276.8" y="160.6">GND-3</text>
<text x="355.3" y="161.8">R54</text>
<text x="371.9" y="160.6">C94</text>
<text x="386.6" y="166.1" transform="rotate(-90 386.6 166.1)">GND</text>
<text x="371.9" y="173.3">C95</text>
<text x="355.3" y="174.5">R55</text>
<text x="386.6" y="178.8" transform="rotate(-90 386.6 178.8)">GND</text>
<text x="398.7" y="188.5">3.3V</text>
<text x="32.9" y="233">3.3V</text>
<text x="332.5" y="233">GND</text>
<text x="394.7" y="231.7">GND</text>
<text x="95.2" y="235.5">3.3V</text>
<text x="32.7" y="253.3">GND</text>
<text x="46.7" y="252">GND</text>
<text x="81" y="258.4">GND</text>
</g>
<g font-size="2.3">
<text x="77.1" y="41.4">1</text>
<text x="83.7" y="41.4">2</text>
<text x="77.1" y="44">3</text>
<text x="77.1" y="46.5">5</text>
<text x="79.4" y="42.7">1</text>
<text x="79.4" y="45.2">3</text>
<text x="79.4" y="47.8">5</text>
<text x="81.3" y="47.8">6</text>
<text x="81.3" y="45.2">4</text>
<text x="81.3" y="42.7">2</text>
<text x="83.7" y="46.5">6</text>
<text x="83.7" y="44">4</text>
<text x="159.6" y="44">1</text>
<text x="159.6" y="46.5">3</text>
<text x="162" y="45.2">1</text>
<text x="162" y="47.8">3</text>
<text x="163.9" y="47.8">4</text>
<text x="163.9" y="45.2">2</text>
<text x="166.2" y="46.5">4</text>
<text x="166.2" y="44">2</text>
<text x="253.6" y="42.7">1</text>
<text x="253.6" y="45.2">3</text>
<text x="253.6" y="47.8">5</text>
<text x="256" y="44">1</text>
<text x="256" y="46.5">3</text>
<text x="257.9" y="46.5">4</text>
<text x="257.9" y="44">2</text>
<text x="260.2" y="47.8">6</text>
<text x="260.2" y="45.2">4</text>
<text x="260.2" y="42.7">2</text>
<text x="77.1" y="49">7</text>
<text x="79.4" y="50.3">7</text>
<text x="81.3" y="50.3">8</text>
<text x="83.7" y="49">8</text>
<text x="159.6" y="49">5</text>
<text x="159.6" y="51.6">7</text>
<text x="162" y="50.3">5</text>
<text x="162" y="52.9">7</text>
<text x="163.9" y="52.9">8</text>
<text x="163.9" y="50.3">6</text>
<text x="166.2" y="51.6">8</text>
<text x="166.2" y="49">6</text>
<text x="253.6" y="50.3">7</text>
<text x="256" y="49">5</text>
<text x="256" y="51.6">7</text>
<text x="257.9" y="51.6">8</text>
<text x="257.9" y="49">6</text>
<text x="260.2" y="50.3">8</text>
<text x="337.6" y="56.4">Angular sensor option input interface to 3 x ADA4571</text>
<text x="54.4" y="79.3">Gyro Sensor Brakeout board 1</text>
<text x="152.1" y="79.3">Gyro Sensor Brakeout board 2</text>
<text x="248.7" y="79.3">Gyro Sensor Brakeout board 3</text>
<text x="64.5" y="95.8">&lt;--</text>
<text x="64.5" y="93.3">--&gt;</text>
<text x="70.7" y="91">1</text>
<text x="70.7" y="93.5">3</text>
<text x="73.1" y="92.2">1</text>
<text x="73.1" y="94.8">3</text>
<text x="75" y="94.8">4</text>
<text x="75" y="92.2">2</text>
<text x="77.3" y="93.5">4</text>
<text x="77.3" y="91">2</text>
<text x="98.8" y="93.3">--&gt;</text>
<text x="162.3" y="95.8">&lt;--</text>
<text x="162.3" y="93.3">--&gt;</text>
<text x="168.5" y="91">1</text>
<text x="168.5" y="93.5">3</text>
<text x="170.9" y="92.2">1</text>
<text x="170.9" y="94.8">3</text>
<text x="172.8" y="94.8">4</text>
<text x="172.8" y="92.2">2</text>
<text x="175.1" y="93.5">4</text>
<text x="175.1" y="91">2</text>
<text x="196.6" y="93.3">--&gt;</text>
<text x="258.8" y="95.8">&lt;--</text>
<text x="258.8" y="93.3">--&gt;</text>
<text x="265" y="91">1</text>
<text x="265" y="93.5">3</text>
<text x="267.4" y="92.2">1</text>
<text x="267.4" y="94.8">3</text>
<text x="269.3" y="94.8">4</text>
<text x="269.3" y="92.2">2</text>
<text x="271.7" y="93.5">4</text>
<text x="271.7" y="91">2</text>
<text x="293.1" y="93.3">--&gt;</text>
<text x="64.5" y="98.3">&lt;--</text>
<text x="70.7" y="96">5</text>
<text x="70.7" y="98.6">7</text>
<text x="73.1" y="97.3">5</text>
<text x="73.1" y="99.8">7</text>
<text x="75" y="99.8">8</text>
<text x="75" y="97.3">6</text>
<text x="77.3" y="98.6">8</text>
<text x="77.3" y="96">6</text>
<text x="162.3" y="98.3">&lt;--</text>
<text x="168.5" y="96">5</text>
<text x="168.5" y="98.6">7</text>
<text x="170.9" y="97.3">5</text>
<text x="170.9" y="99.8">7</text>
<text x="172.8" y="99.8">8</text>
<text x="172.8" y="97.3">6</text>
<text x="175.1" y="98.6">8</text>
<text x="175.1" y="96">6</text>
<text x="258.8" y="98.3">&lt;--</text>
<text x="265" y="96">5</text>
<text x="265" y="98.6">7</text>
<text x="267.4" y="97.3">5</text>
<text x="267.4" y="99.8">7</text>
<text x="269.3" y="99.8">8</text>
<text x="269.3" y="97.3">6</text>
<text x="271.7" y="98.6">8</text>
<text x="271.7" y="96">6</text>
<text x="50.5" y="127.6">&lt;--</text>
<text x="55.5" y="127.8">1</text>
<text x="55.5" y="130.3">2</text>
<text x="57.8" y="129.1">SDO/SA0</text>
<text x="57.8" y="131.6">RES</text>
<text x="74.1" y="129.1">SDA</text>
<text x="74.3" y="131.6">SCL</text>
<text x="79.9" y="130.3">13</text>
<text x="79.9" y="127.8">14</text>
<text x="84.8" y="127.6">&lt;--</text>
<text x="84.8" y="130.1">&lt;--</text>
<text x="148.3" y="127.6">&lt;--</text>
<text x="153.3" y="127.8">1</text>
<text x="153.3" y="130.3">2</text>
<text x="155.6" y="129.1">SDO/SA0</text>
<text x="155.6" y="131.6">RES</text>
<text x="171.9" y="129.1">SDA</text>
<text x="172.1" y="131.6">SCL</text>
<text x="177.7" y="130.3">13</text>
<text x="177.7" y="127.8">14</text>
<text x="182.6" y="127.6">&lt;--</text>
<text x="182.6" y="130.1">&lt;--</text>
<text x="244.9" y="127.6">&lt;--</text>
<text x="249.8" y="127.8">1</text>
<text x="249.8" y="130.3">2</text>
<text x="252.1" y="129.1">SDO/SA0</text>
<text x="252.1" y="131.6">RES</text>
<text x="268.4" y="129.1">SDA</text>
<text x="268.6" y="131.6">SCL</text>
<text x="274.2" y="130.3">13</text>
<text x="274.2" y="127.8">14</text>
<text x="279.1" y="127.6">&lt;--</text>
<text x="279.1" y="130.1">&lt;--</text>
<text x="55.5" y="132.9">3</text>
<text x="55.5" y="135.4">4</text>
<text x="55.5" y="137.9">5</text>
<text x="57.8" y="134.1">RES</text>
<text x="57.8" y="136.7">INT1</text>
<text x="75.5" y="136.7">NC</text>
<text x="75.6" y="134.1">CS</text>
<text x="79.9" y="137.9">10</text>
<text x="79.9" y="135.4">11</text>
<text x="79.9" y="132.9">12</text>
<text x="84.8" y="132.6">&lt;--</text>
<text x="153.3" y="132.9">3</text>
<text x="153.3" y="135.4">4</text>
<text x="153.3" y="137.9">5</text>
<text x="155.6" y="134.1">RES</text>
<text x="155.6" y="136.7">INT1</text>
<text x="173.3" y="136.7">NC</text>
<text x="173.4" y="134.1">CS</text>
<text x="177.7" y="137.9">10</text>
<text x="177.7" y="135.4">11</text>
<text x="177.7" y="132.9">12</text>
<text x="182.6" y="132.6">&lt;--</text>
<text x="249.8" y="132.9">3</text>
<text x="249.8" y="135.4">4</text>
<text x="249.8" y="137.9">5</text>
<text x="252.1" y="134.1">RES</text>
<text x="252.1" y="136.7">INT1</text>
<text x="269.8" y="136.7">NC</text>
<text x="269.9" y="134.1">CS</text>
<text x="274.2" y="137.9">10</text>
<text x="274.2" y="135.4">11</text>
<text x="274.2" y="132.9">12</text>
<text x="279.1" y="132.6">&lt;--</text>
<text x="55.5" y="140.5">6</text>
<text x="55.5" y="143">7</text>
<text x="57.8" y="139.2">Vdd_IO</text>
<text x="57.8" y="141.8">GNSD</text>
<text x="73.8" y="141.8">INT2</text>
<text x="75.5" y="139.2">NC</text>
<text x="79.9" y="143">8</text>
<text x="79.9" y="140.5">9</text>
<text x="153.3" y="140.5">6</text>
<text x="153.3" y="143">7</text>
<text x="155.6" y="139.2">Vdd_IO</text>
<text x="155.6" y="141.8">GNSD</text>
<text x="171.6" y="141.8">INT2</text>
<text x="173.3" y="139.2">NC</text>
<text x="177.7" y="143">8</text>
<text x="177.7" y="140.5">9</text>
<text x="249.8" y="140.5">6</text>
<text x="249.8" y="143">7</text>
<text x="252.1" y="139.2">Vdd_IO</text>
<text x="252.1" y="141.8">GNSD</text>
<text x="268.1" y="141.8">INT2</text>
<text x="269.8" y="139.2">NC</text>
<text x="274.2" y="143">8</text>
<text x="274.2" y="140.5">9</text>
<text x="57.8" y="144.3">GND</text>
<text x="74.7" y="144.3">Vdd</text>
<text x="155.6" y="144.3">GND</text>
<text x="172.5" y="144.3">Vdd</text>
<text x="252.1" y="144.3">GND</text>
<text x="269" y="144.3">Vdd</text>
<text x="37.8" y="217.7">Gyro Sensor 4 On board for cancle out vehical frame movments</text>
<text x="48" y="225.3">&lt;--</text>
<text x="82.3" y="225.3">&lt;--</text>
<text x="82.3" y="227.9">&lt;--</text>
<text x="82.3" y="230.4">&lt;--</text>
</g>
<g font-size="2.3" fill="#00f">
<text x="21.9" y="45">MX-MISO-SDO</text>
<text x="23.1" y="47.5">MX-MOSI-SDI</text>
<text x="54.4" y="43.7">MX-MISO-SDO</text>
<text x="54.4" y="46.3">MX-MOSI-SDI</text>
<text x="106.4" y="45">GYRO-CS-1</text>
<text x="136.9" y="46.3">MX-MISO-SDO</text>
<text x="200.4" y="47.5">GYRO-CS-2</text>
<text x="230.9" y="45">MX-MISO-SDO</text>
<text x="230.9" y="47.5">MX-MOSI-SDI</text>
<text x="294.4" y="46.3">GYRO-CS-3</text>
<text x="27.6" y="50.1">MX-SCLK</text>
<text x="54.4" y="48.8">MX-SCLK</text>
<text x="72.1" y="53.9">PZ2.54-2*4</text>
<text x="136.9" y="48.8">MX-MOSI-SDI</text>
<text x="136.9" y="51.4">MX-SCLK</text>
<text x="230.9" y="50.1">MX-SCLK</text>
<text x="161" y="56.4">PZ2.54-2*4</text>
<text x="255" y="55.2">PZ2.54-2*4</text>
<text x="368" y="64.1">ANG</text>
<text x="396" y="65.3">ANG</text>
<text x="336.3" y="69.1">A1-VTEM</text>
<text x="355.3" y="72.9">4.7k</text>
<text x="368" y="76.8">ANG1-VCO</text>
<text x="371.9" y="74.2">4.7nF</text>
<text x="336.3" y="81.8">A1-VCO</text>
<text x="396" y="78">ANG1-VCO</text>
<text x="355.3" y="85.6">4.7k</text>
<text x="368" y="89.5">ANG1-VSI</text>
<text x="371.9" y="86.9">4.7nF</text>
<text x="48" y="93.3">MISO-SDO-1</text>
<text x="48" y="95.8">MOSI-SDI-1</text>
<text x="81" y="93.3">G-CS-1</text>
<text x="145.8" y="93.3">MISO-SDO-2</text>
<text x="145.8" y="95.8">MOSI-SDI-2</text>
<text x="178.8" y="93.3">G-CS-2</text>
<text x="242.3" y="93.3">MISO-SDO-3</text>
<text x="242.3" y="95.8">MOSI-SDI-3</text>
<text x="275.3" y="93.3">G-CS-3</text>
<text x="336.3" y="94.5">A1-VSI</text>
<text x="396" y="90.7">ANG1-VSI</text>
<text x="48" y="98.3">SCLK-1</text>
<text x="145.8" y="98.3">SCLK-2</text>
<text x="242.3" y="98.3">SCLK-3</text>
<text x="355.3" y="98.3">4.7k</text>
<text x="371.9" y="99.6">4.7nF</text>
<text x="72.1" y="103.4">PZ2.54-2*4</text>
<text x="169.9" y="103.4">PZ2.54-2*4</text>
<text x="266.4" y="103.4">PZ2.54-2*4</text>
<text x="368" y="104.7">ANG2-VTEM</text>
<text x="396" y="106">ANG2-VTEM</text>
<text x="336.3" y="109.8">A2-VTEM</text>
<text x="355.3" y="113.6">4.7k</text>
<text x="368" y="117.4">ANG2-VCO</text>
<text x="371.9" y="114.9">4.7nF</text>
<text x="396" y="118.7">ANG2-VCO</text>
<text x="336.3" y="122.5">A2-VCO</text>
<text x="355.3" y="126.3">4.7k</text>
<text x="368" y="130.1">ANG2-VSI</text>
<text x="371.9" y="127.6">4.7nF</text>
<text x="396" y="131.4">ANG2-VSI</text>
<text x="336.3" y="135.2">A2-VSI</text>
<text x="355.3" y="139">4.7k</text>
<text x="371.9" y="140.3">4.7nF</text>
<text x="41.7" y="145.3">100nF</text>
<text x="56.9" y="147.9">ASM330LHHTR</text>
<text x="139.4" y="145.3">100nF</text>
<text x="154.7" y="147.9">ASM330LHHTR</text>
<text x="236" y="145.3">100nF</text>
<text x="251.2" y="147.9">ASM330LHHTR</text>
<text x="368" y="145.3">ANG3-VTEM</text>
<text x="396" y="146.6">ANG3-VTEM</text>
<text x="89.9" y="150.4">4.7uF</text>
<text x="187.7" y="150.4">4.7uF</text>
<text x="284.2" y="150.4">4.7uF</text>
<text x="336.3" y="150.4">A3-VTEM</text>
<text x="355.3" y="154.2">4.7k</text>
<text x="371.9" y="155.5">4.7nF</text>
<text x="368" y="158">ANG3-VCO</text>
<text x="396" y="159.3">ANG3-VCO</text>
<text x="336.3" y="163.1">A3-VCO</text>
<text x="355.3" y="166.9">4.7k</text>
<text x="368" y="170.7">ANG3-VSI</text>
<text x="371.9" y="168.2">4.7nF</text>
<text x="396" y="172">ANG3-VSI</text>
<text x="336.3" y="175.8">A3-VSI</text>
<text x="355.3" y="179.6">4.7k</text>
<text x="371.9" y="180.9">4.7nF</text>
<text x="340.1" y="196.1">GND</text>
<text x="340.1" y="193.6">A1-VCO</text>
<text x="375.7" y="196.1">GND</text>
<text x="340.1" y="198.7">A1-VSI</text>
<text x="340.1" y="203.8">A2-VCO</text>
<text x="375.7" y="198.7">A1-VTEM</text>
<text x="340.1" y="208.8">A2-VSI</text>
<text x="375.7" y="208.8">A2-VTEM</text>
<text x="340.1" y="213.9">A3-VCO</text>
<text x="340.1" y="219">A3-VSI</text>
<text x="375.7" y="219">A3-VTEM</text>
<text x="29" y="225.3">MX-MISO-SDO</text>
<text x="89.9" y="225.3">MX-MOSI-SDI</text>
<text x="89.9" y="227.9">MX-SCLK</text>
<text x="119.1" y="231.7">GYRO-CS-4</text>
</g>
<g font-size="2.3" fill="#999">
<text x="357.7" y="191.3">1</text>
<text x="359.2" y="188.5">H3</text>
<text x="369.4" y="191.3">2</text>
<text x="357.7" y="193.8">3</text>
<text x="357.7" y="196.4">5</text>
<text x="360.1" y="192.6">1</text>
<text x="360.1" y="195.1">3</text>
<text x="360.1" y="197.6">5</text>
<text x="367.1" y="197.6">6</text>
<text x="367.1" y="195.1">4</text>
<text x="367.1" y="192.6">2</text>
<text x="369.4" y="196.4">6</text>
<text x="369.4" y="193.8">4</text>
<text x="356.5" y="204">11</text>
<text x="357.7" y="198.9">7</text>
<text x="357.7" y="201.4">9</text>
<text x="360.1" y="200.2">7</text>
<text x="360.1" y="202.7">9</text>
<text x="365.8" y="202.7">10</text>
<text x="367.1" y="200.2">8</text>
<text x="369.4" y="204">12</text>
<text x="369.4" y="201.4">10</text>
<text x="369.4" y="198.9">8</text>
<text x="356.5" y="206.5">13</text>
<text x="356.5" y="209.1">15</text>
<text x="360.1" y="205.3">11</text>
<text x="360.1" y="207.8">13</text>
<text x="365.8" y="207.8">14</text>
<text x="365.8" y="205.3">12</text>
<text x="369.4" y="209.1">16</text>
<text x="369.4" y="206.5">14</text>
<text x="356.5" y="211.6">17</text>
<text x="356.5" y="214.1">19</text>
<text x="360.1" y="210.3">15</text>
<text x="360.1" y="212.9">17</text>
<text x="360.1" y="215.4">19</text>
<text x="365.8" y="215.4">20</text>
<text x="365.8" y="212.9">18</text>
<text x="365.8" y="210.3">16</text>
<text x="369.4" y="214.1">20</text>
<text x="369.4" y="211.6">18</text>
<text x="356.5" y="216.7">21</text>
<text x="356.5" y="219.2">23</text>
<text x="360.1" y="218">21</text>
<text x="360.1" y="220.5">23</text>
<text x="365.8" y="220.5">24</text>
<text x="365.8" y="218">22</text>
<text x="369.4" y="219.2">24</text>
<text x="369.4" y="216.7">22</text>
<text x="52.9" y="225.6">1</text>
<text x="55.3" y="226.8">SDO/SA0</text>
<text x="71.5" y="226.8">SDA</text>
<text x="77.3" y="225.6">14</text>
<text x="359.2" y="224.1">HX PZ2.54-2x12P ZZ</text>
<text x="52.9" y="228.1">2</text>
<text x="52.9" y="230.7">3</text>
<text x="52.9" y="233.2">4</text>
<text x="55.3" y="229.4">RES</text>
<text x="55.3" y="231.9">RES</text>
<text x="71.8" y="229.4">SCL</text>
<text x="73.1" y="231.9">CS</text>
<text x="77.3" y="233.2">11</text>
<text x="77.3" y="230.7">12</text>
<text x="77.3" y="228.1">13</text>
<text x="52.9" y="235.7">5</text>
<text x="52.9" y="238.3">6</text>
<text x="55.3" y="234.5">INT1</text>
<text x="55.3" y="237">Vdd_IO</text>
<text x="55.3" y="239.5">GNSD</text>
<text x="71.3" y="239.5">INT2</text>
<text x="72.9" y="237">NC</text>
<text x="72.9" y="234.5">NC</text>
<text x="77.3" y="238.3">9</text>
<text x="77.3" y="235.7">10</text>
<text x="39.1" y="240.6">C100</text>
<text x="39.1" y="243.1">100nF</text>
<text x="52.9" y="240.8">7</text>
<text x="54.4" y="245.7">ASM330LHHTR</text>
<text x="55.3" y="242.1">GND</text>
<text x="72.2" y="242.1">Vdd</text>
<text x="77.3" y="240.8">8</text>
<text x="87.4" y="245.7">C101</text>
<text x="87.4" y="248.2">4.7uF</text>
</g>
<g font-size="1.6" fill="#000080">
<text x="56.9" y="125.2">U86</text>
<text x="154.7" y="125.2">U90</text>
<text x="251.2" y="125.2">U92</text>
</g>
<text font-size="1.6" fill="#999" x="54.4" y="223">U94</text>
</svg>
